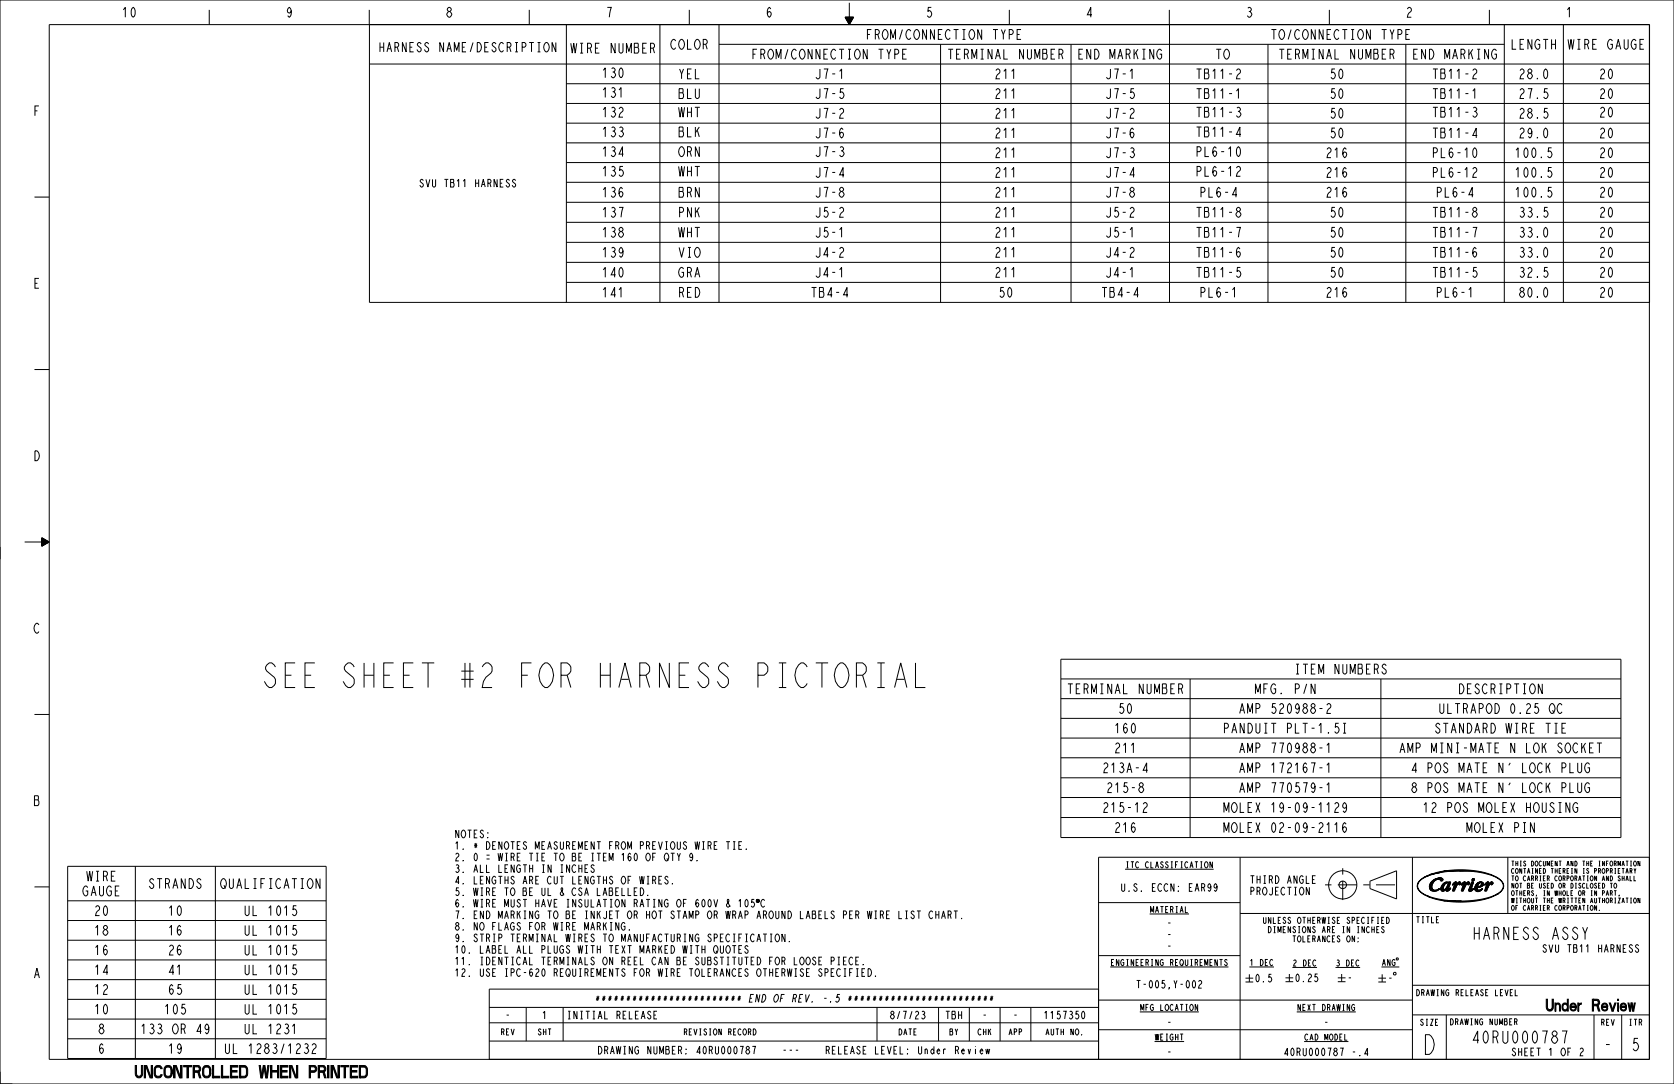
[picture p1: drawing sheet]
<svg xmlns="http://www.w3.org/2000/svg" width="864mm" height="559mm" viewBox="0 0 864 559" stroke-linecap="round" stroke-linejoin="round" font-family="sans-serif">
<path d="M684 456h37M693 448v17" fill="none" stroke="#000" stroke-width=".52" stroke-dasharray="3.3 3.3 9.8 3.3" stroke-linecap="butt"/>
<g fill="none" stroke="#000" stroke-width=".52">
<path d="M0 0h864v559h-864zM25 13h826v533h-826zM108 5v8M190 5v8M191 13h660v143h-660zM273 5v8M292 13v143M340 13v143M356 5v8M371 13v143M436 9h4l-2 4M436 9l2 4"/>
<path d="M436 9h4M436 9l2 3 2-3M436 9h4l-2 3-1-3M437 9h2l-1 3M437 9l1 2M437 10h2M438 10h1l-1 1M438 10v1M438 10h.1M438 1v12M439 10l-1 1-1-1M521 5v8"/>
<path d="M603 5v8M603 13v143M686 5v8M768 5v8M776 13v143M807 13v143M191 33h660M371 23h405M485 23v133M553 23v133M654 23v133M725 23v133"/>
<path d="M292 43h559M292 53h559M292 63h559M292 74h559M292 84h559M292 94h559M18 102h7M292 104h559M292 115h559M292 125h559M292 135h559M292 146h559"/>
<path d="M18 190h7M13 279h12M22 277l3 2-3 3zM22 277l3 2-3 2M22 278v3M22 278l3 1M22 278v3l3-2M22 278l2 1-2 2M22 278l2 1-2 1M22 279v1l2-1M22 279h1l-1 1M23 279v1v-1"/>
<path d="M23 279h.1M547 340h289v92h-289zM547 350h289M614 350v82M712 350v82M18 368h7M547 360h289M547 370h289M547 380h289M547 391h289M547 401h289M547 411h289"/>
<path d="M547 421h289M18 457h7M35 447h133v99h-133zM70 447v99M111 447v99M640 442v104M707 454l13-5v14l-13-5zM729 442v104M731 457l1 1zM732 458l1 2 5 3-4-2zM732 455l-1 2zM733 453l5-2-4 2-3 3z"/>
<path d="M735 452l3-1 5-1zM738 458h1zM738 451l5-2h6zM738 459h1zM738 455h1v3h-1zM738 459h2zM738 459h4h-2zM739 454h2l-2 1h-1zM739 454l3-1h2v1l-1-1h-2l-2 2v2v2h1l3-1-2 1h-2l-1-1v-2zM740 454l2-1zM740 453h2zM740 459l3-1-1 1z"/>
<path d="M740 453h4zM741 453h3zM742 453h2zM742 458h.1M742 453h1zM743 458h.1M743 449h17zM743 453l1 1zM743 458h2zM743 458h1zM743 459h2zM743 459h3h-2z"/>
<path d="M743 458l2-1zM744 459h1h-1zM745 456l1-1zM745 456l1-1-1 2-2 1zM745 456l1-1h2l-1 4 1-1-1 1h-1v-1l-1 1h-1l-1-1zM745 449l7-1 8 1zM745 455h1zM745 459l1-1zM745 455h1h1zM746 456l1-1-1 3-1 1v-1zM746 459h2h-1zM746 459h1z"/>
<path d="M747 457l1-1-1 3h-1v-1zM747 455h1l-1 1zM747 456l1-1-1 2zM747 459l1-1zM748 458h.1M749 456h1zM750 456h-1zM750 458l1-1-1 2h-1zM750 455h.1M750 455h1v2l2-2h1l-1 1h-1l-2 3h-1l1-4-1 1zM750 455h1zM750 455h1l-1 1z"/>
<path d="M750 456l1 1 1-2-1 2-1 1zM750 456h1v1zM751 455h.1M752 455h2zM752 455h1zM752 455h2l-1 1zM753 455h.1M753 456h.1M753 449a33 33 0 0 1 20 4 4 4 0 0 1 3 4 4 4 0 0 1-4 4 5 5 0 0 0 4-4 5 5 0 0 0-4-5 48 48 0 0 0-19-3zM754 456h1zM754 456h.1M754 456h1h-1z"/>
<path d="M754 458l2-1-1 2h-1zM754 455h1zM755 455h1v2l1-2h1v1h-1l-2 3h-1l1-4-1 1zM755 455h1zM755 455h1l-1 1zM755 456l1 1 1-2-1 2-2 1zM755 456h1v1zM756 455h2zM757 455h1zM757 455h1v1zM757 456h.1M758 459h2l-2 1z"/>
<path d="M758 459h1zM759 459l1-1zM759 455h1zM759 455h1l-2 3zM759 455h1l-1 4 1-1-2 2v-1zM759 455h.1M759 454l2-1-1 1zM760 453h1zM760 453h.1M760 458h.1M760 455l-1 4h-1zM761 458h1z"/>
<path d="M761 458l2-1zM761 458l1 1zM761 457h3zM761 459h1zM761 457l4-1-1 1zM761 457h1zM761 459h2zM761 457l1-1zM761 459h3zM761 459h3l-2 1zM761 456h2l-2 1zM761 456h2h-2z"/>
<path d="M762 456l1-1zM762 456l1-1-2 1zM762 456l2-1h1v2l-3 1 1 1 2-1-2 1-1 1-1-1v-2zM762 455h1zM762 455h2zM762 455h2l1 1h-1v-1zM763 455h1v1l-2 1zM763 455h1zM763 459l2-1zM764 456h1zM764 458h1zM765 458h.1"/>
<path d="M766 456h1zM766 456h1h-1zM766 458l2-1-1 2h-1zM766 455h1zM767 455h1v2l1-2h1v1h-1l-2 3h-1l1-4-1 1zM767 455h1zM767 455h1l-1 1zM767 456l1 1 1-2-1 2-2 1zM767 456h1v1zM768 455h2zM769 455h1zM769 455h1v1z"/>
<path d="M769 456h.1M778 442v29M851 442h-284v104M35 464h133M35 475h133M567 465h73M640 471h211M736 462l5 2zM741 463l6 1h-2zM745 464h6zM747 465l11-1a40 40 0 0 0 15-3 47 47 0 0 1-26 4zM747 465l7-1z"/>
<path d="M35 485h133M35 495h133M567 493h73M35 505h133M35 515h133M252 519h315M271 519v18M291 519v18M452 519v18M484 519v18M500 519v18M516 519v18"/>
<path d="M532 519v18M567 510h-315v36M567 516h162M729 508h122M35 525h133M35 535h133M252 537h315M252 527h315M567 531h162M729 523h122M746 523v23M822 523v23"/>
<path d="M837 523v23"/>
<circle cx="693" cy="456" r="7"/>
<circle cx="693" cy="456" r="1.9"/>
<circle cx="760" cy="454" r=".7"/>
</g>
<g fill="#000">
<path d="M731 457l1 1zM732 455l-1 2zM732 458l1 2 5 3-4-2zM733 453l5-2-4 2-3 3zM738 458h1zM738 459h1zM738 455h1v3h-1zM738 459h2zM738 459h4h-2zM739 454h2l-2 1h-1zM735 452l3-1 5-1zM740 454l2-1z"/>
<path d="M740 453h2zM740 459l3-1-1 1zM742 453h2zM742 453h1zM741 453h3zM740 453h4zM743 453l1 1zM743 458h1zM743 458h2zM743 458l2-1zM743 459h2zM743 459h3h-2z"/>
<path d="M744 459h1h-1zM745 459l1-1zM745 456l1-1-1 2-2 1zM745 456l1-1zM745 455h1zM745 455h1h1zM738 451l5-2h6zM746 459h1zM746 459h2h-1zM747 455h1l-1 1zM747 457l1-1-1 3h-1v-1zM747 459l1-1z"/>
<path d="M747 456l1-1-1 2zM749 456h1zM750 456h-1zM743 449h17zM750 458l1-1-1 2h-1zM750 456h1v1zM750 455h1zM750 455h1l-1 1zM750 456l1 1 1-2-1 2-1 1zM752 455h2zM752 455h2l-1 1zM752 455h1z"/>
<path d="M753 449a33 33 0 0 1 20 4 4 4 0 0 1 3 4 4 4 0 0 1-4 4 5 5 0 0 0 4-4 5 5 0 0 0-4-5 48 48 0 0 0-19-3zM745 449l7-1 8 1zM754 456h1zM754 456h1h-1zM754 455h1zM754 458l2-1-1 2h-1zM755 455h1zM755 456h1v1zM755 455h1l-1 1zM755 456l1 1 1-2-1 2-2 1zM756 455h2zM757 455h1v1z"/>
<path d="M757 455h1zM758 459h1zM758 459h2l-2 1zM760 455l-1 4h-1zM759 455h1zM759 455h1l-2 3zM759 459l1-1zM760 453h1zM759 454l2-1-1 1zM761 458h1zM761 458l2-1zM761 458l1 1z"/>
<path d="M761 459h1zM761 457h1zM761 457l1-1zM761 456h2l-2 1zM761 459h2zM761 456h2h-2zM762 456l1-1-2 1zM761 459h3zM762 456l1-1zM762 455h1zM761 457h3zM762 455h2z"/>
<path d="M763 455h1zM761 459h3l-2 1zM762 455h2l1 1h-1v-1zM763 459l2-1zM764 458h1zM761 457l4-1-1 1zM764 456h1zM766 456h1zM766 456h1h-1zM766 455h1zM766 458l2-1-1 2h-1zM767 455h1z"/>
<path d="M767 456h1v1zM767 455h1l-1 1zM767 456l1 1 1-2-1 2-2 1zM768 455h2zM769 455h1v1zM769 455h1zM736 462l5 2zM741 463l6 1h-2zM745 464h6zM747 465l7-1zM747 465l11-1a40 40 0 0 0 15-3 47 47 0 0 1-26 4z"/>
</g>
<!-- layer: 0 -->
<path d="M0 282v6M0 552v7h6" fill="none" stroke="#000" stroke-width=".52"/>
<!-- layer: NOTES3D -->
<g fill="none" stroke="#000" stroke-width=".52">
<path d="M472 342v12h5M385 438h.1M347 456h.1M360 444h.1M580 448h46M833 456v-1a1.2 1.2 0 0 1 1 2 1.2 1.2 0 0 1-1 1zM843 452v2h1M844 448l-1 1M846 444v2l-1-2v2M325 480h.1M334 462h.1M389 464h-1v1a1.3 1.3 0 0 1 1 1 1.3 1.3 0 0 1-1 2v-1"/>
<path d="M472 470h-1a1.6 1.6 0 0 0-1 1 1.6 1.6 0 0 0 2 1l-1 2-1-1M473 470h2M474 470v4M593 471h20M835 462h.1M846 463v2l-1-2v2M386 488l-1-1a1.6 1.6 0 0 0 0 2 1.6 1.6 0 0 0 1 1l-1 1-1-1M407 485h.1M441 495h1M443 493h-2v4h2M445 497h.1M448 499a2 2 0 0 1 2 2 2 2 0 0 1-2 2z"/>
<path d="M573 498h61M645 498h12M667 499h12M689 499h13M713 498h9M713 498l1-3 1 3M713 497h1M717 495v3l-1-3v3M720 495h-1a1.5 1.5 0 0 0-1 1 1.5 1.5 0 0 0 2 2v-2h-1M721 494v1h-1zM452 503h.1M643 504h4"/>
<path d="M643 506h4M645 502v4M663 504h4M663 506h4M665 502v4M690 504h4M690 506h4M692 502v4M711 504h4M711 506h4M713 502v4M719 501l1 1v1l-1-1z"/>
<path d="M588 522h30M596 537h15M669 522h30M673 537h23"/>
</g>
<text font-size="16.5" x="134" y="354">SEE SHEET #2 FOR HARNESS PICTORIAL</text>
<text font-size="13.2" x="733" y="544">D</text>
<g font-size="8.3">
<text x="760" y="484">HARNESS ASSY</text>
<text x="759" y="538">40RU000787</text>
<text x="827" y="542">-</text>
<text x="841" y="542">5</text>
<text x="70" y="556">UNCONTROLLED WHEN PRINTED</text>
</g>
<text font-size="7.9" x="787" y="521">Under Review</text>
<g font-size="6.6">
<text x="63" y="9">10</text>
<text x="147" y="9">9</text>
<text x="230" y="9">8</text>
<text x="312" y="9">7</text>
<text x="395" y="9">6</text>
<text x="477" y="9">5</text>
<text x="560" y="9">4</text>
<text x="643" y="9">3</text>
<text x="725" y="9">2</text>
<text x="808" y="9">1</text>
<text x="448" y="20">FROM/CONNECTION TYPE</text>
<text x="656" y="20">TO/CONNECTION TYPE</text>
<text x="295" y="27">WIRE NUMBER</text>
<text x="346" y="25">COLOR</text>
<text x="779" y="25">LENGTH</text>
<text x="809" y="25">WIRE GAUGE</text>
<text x="388" y="30">FROM/CONNECTION TYPE</text>
<text x="489" y="30">TERMINAL NUMBER</text>
<text x="556" y="30">END MARKING</text>
<text x="627" y="30">TO</text>
<text x="660" y="30">TERMINAL NUMBER</text>
<text x="729" y="30">END MARKING</text>
<text x="310" y="40">130</text>
<text x="350" y="41">YEL</text>
<text x="420" y="41">J7-1</text>
<text x="513" y="41">211</text>
<text x="570" y="41">J7-1</text>
<text x="617" y="41">TB11-2</text>
<text x="686" y="41">50</text>
<text x="739" y="41">TB11-2</text>
<text x="783" y="41">28.0</text>
<text x="825" y="41">20</text>
<text x="310" y="50">131</text>
<text x="350" y="51">BLU</text>
<text x="420" y="51">J7-5</text>
<text x="513" y="51">211</text>
<text x="570" y="51">J7-5</text>
<text x="617" y="51">TB11-1</text>
<text x="686" y="51">50</text>
<text x="739" y="51">TB11-1</text>
<text x="783" y="51">27.5</text>
<text x="825" y="51">20</text>
<text x="17" y="60">F</text>
<text x="310" y="60">132</text>
<text x="350" y="60">WHT</text>
<text x="420" y="61">J7-2</text>
<text x="513" y="61">211</text>
<text x="570" y="61">J7-2</text>
<text x="617" y="60">TB11-3</text>
<text x="686" y="61">50</text>
<text x="739" y="60">TB11-3</text>
<text x="783" y="61">28.5</text>
<text x="825" y="60">20</text>
<text x="310" y="71">133</text>
<text x="350" y="71">BLK</text>
<text x="420" y="71">J7-6</text>
<text x="513" y="71">211</text>
<text x="570" y="71">J7-6</text>
<text x="617" y="71">TB11-4</text>
<text x="686" y="71">50</text>
<text x="739" y="71">TB11-4</text>
<text x="783" y="71">29.0</text>
<text x="825" y="71">20</text>
<text x="310" y="81">134</text>
<text x="350" y="81">ORN</text>
<text x="420" y="81">J7-3</text>
<text x="513" y="81">211</text>
<text x="570" y="81">J7-3</text>
<text x="617" y="81">PL6-10</text>
<text x="684" y="81">216</text>
<text x="739" y="81">PL6-10</text>
<text x="781" y="81">100.5</text>
<text x="825" y="81">20</text>
<text x="310" y="91">135</text>
<text x="350" y="91">WHT</text>
<text x="420" y="91">J7-4</text>
<text x="513" y="91">211</text>
<text x="570" y="91">J7-4</text>
<text x="617" y="91">PL6-12</text>
<text x="684" y="91">216</text>
<text x="739" y="91">PL6-12</text>
<text x="781" y="91">100.5</text>
<text x="825" y="91">20</text>
<text x="310" y="102">136</text>
<text x="350" y="102">BRN</text>
<text x="420" y="102">J7-8</text>
<text x="513" y="102">211</text>
<text x="570" y="102">J7-8</text>
<text x="619" y="102">PL6-4</text>
<text x="684" y="102">216</text>
<text x="741" y="102">PL6-4</text>
<text x="781" y="102">100.5</text>
<text x="825" y="102">20</text>
<text x="310" y="112">137</text>
<text x="350" y="112">PNK</text>
<text x="420" y="112">J5-2</text>
<text x="513" y="112">211</text>
<text x="570" y="112">J5-2</text>
<text x="617" y="112">TB11-8</text>
<text x="686" y="112">50</text>
<text x="739" y="112">TB11-8</text>
<text x="783" y="112">33.5</text>
<text x="825" y="112">20</text>
<text x="310" y="122">138</text>
<text x="350" y="122">WHT</text>
<text x="420" y="122">J5-1</text>
<text x="513" y="122">211</text>
<text x="570" y="122">J5-1</text>
<text x="617" y="122">TB11-7</text>
<text x="686" y="122">50</text>
<text x="739" y="122">TB11-7</text>
<text x="783" y="122">33.0</text>
<text x="825" y="122">20</text>
<text x="310" y="133">139</text>
<text x="350" y="133">VIO</text>
<text x="420" y="133">J4-2</text>
<text x="513" y="133">211</text>
<text x="570" y="133">J4-2</text>
<text x="617" y="133">TB11-6</text>
<text x="686" y="133">50</text>
<text x="739" y="133">TB11-6</text>
<text x="783" y="133">33.0</text>
<text x="825" y="133">20</text>
<text x="310" y="143">140</text>
<text x="350" y="143">GRA</text>
<text x="420" y="143">J4-1</text>
<text x="513" y="143">211</text>
<text x="570" y="143">J4-1</text>
<text x="617" y="143">TB11-5</text>
<text x="686" y="143">50</text>
<text x="739" y="143">TB11-5</text>
<text x="783" y="143">32.5</text>
<text x="825" y="143">20</text>
<text x="17" y="149">E</text>
<text x="310" y="153">141</text>
<text x="350" y="153">RED</text>
<text x="418" y="153">TB4-4</text>
<text x="515" y="153">50</text>
<text x="568" y="153">TB4-4</text>
<text x="619" y="153">PL6-1</text>
<text x="684" y="153">216</text>
<text x="741" y="153">PL6-1</text>
<text x="783" y="153">80.0</text>
<text x="825" y="153">20</text>
<text x="17" y="237">D</text>
<text x="17" y="326">C</text>
<text x="668" y="347">ITEM NUMBERS</text>
<text x="551" y="358">TERMINAL NUMBER</text>
<text x="647" y="358">MFG. P/N</text>
<text x="753" y="358">DESCRIPTION</text>
<text x="577" y="368">50</text>
<text x="639" y="368">AMP 520988-2</text>
<text x="743" y="368">ULTRAPOD 0.25 QC</text>
<text x="575" y="378">160</text>
<text x="631" y="378">PANDUIT PLT-1.5I</text>
<text x="741" y="378">STANDARD WIRE TIE</text>
<text x="575" y="388">211</text>
<text x="639" y="388">AMP 770988-1</text>
<text x="723" y="388">AMP MINI-MATE N LOK SOCKET</text>
<text x="569" y="398">213A-4</text>
<text x="639" y="398">AMP 172167-1</text>
<text x="729" y="398">4 POS MATE N' LOCK PLUG</text>
<text x="571" y="409">215-8</text>
<text x="639" y="409">AMP 770579-1</text>
<text x="729" y="409">8 POS MATE N' LOCK PLUG</text>
<text x="17" y="415">B</text>
<text x="569" y="419">215-12</text>
<text x="631" y="419">MOLEX 19-09-1129</text>
<text x="735" y="419">12 POS MOLEX HOUSING</text>
<text x="575" y="429">216</text>
<text x="631" y="429">MOLEX 02-09-2116</text>
<text x="756" y="429">MOLEX PIN</text>
<text x="44" y="454">WIRE</text>
<text x="42" y="462">GAUGE</text>
<text x="77" y="458">STRANDS</text>
<text x="114" y="458">QUALIFICATION</text>
<text x="48" y="472">20</text>
<text x="87" y="472">10</text>
<text x="126" y="472">UL 1015</text>
<text x="48" y="482">18</text>
<text x="87" y="482">16</text>
<text x="126" y="482">UL 1015</text>
<text x="48" y="492">16</text>
<text x="87" y="492">26</text>
<text x="126" y="492">UL 1015</text>
<text x="48" y="502">14</text>
<text x="87" y="502">41</text>
<text x="126" y="502">UL 1015</text>
<text x="17" y="504">A</text>
<text x="48" y="513">12</text>
<text x="87" y="513">65</text>
<text x="126" y="513">UL 1015</text>
<text x="48" y="523">10</text>
<text x="85" y="523">105</text>
<text x="126" y="523">UL 1015</text>
<text x="50" y="533">8</text>
<text x="73" y="533">133 OR 49</text>
<text x="126" y="533">UL 1231</text>
<text x="50" y="543">6</text>
<text x="87" y="543">19</text>
<text x="116" y="543">UL 1283/1232</text>
</g>
<text font-size="6.3" x="196" y="27">HARNESS NAME/DESCRIPTION</text>
<text font-size="5.5" x="390" y="468">°C</text>
<g font-size="5.2">
<text x="217" y="96">SVU TB11 HARNESS</text>
<text x="234" y="432">NOTES:</text>
<text x="234" y="438">1. * DENOTES MEASUREMENT FROM PREVIOUS WIRE TIE.</text>
<text x="234" y="444">2. 0 = WIRE TIE TO BE ITEM 160 OF QTY 9.</text>
<text x="234" y="450">3. ALL LENGTH IN INCHES</text>
<text x="234" y="456">4. LENGTHS ARE CUT LENGTHS OF WIRES.</text>
<text x="644" y="455">THIRD ANGLE</text>
<text x="234" y="462">5. WIRE TO BE UL &amp; CSA LABELLED.</text>
<text x="578" y="459">U.S. ECCN:</text>
<text x="613" y="459">EAR99</text>
<text x="644" y="461">PROJECTION</text>
<text x="234" y="468">6. WIRE MUST HAVE INSULATION RATING OF 600V &amp; 105</text>
<text x="234" y="474">7. END MARKING TO BE INKJET OR HOT STAMP OR WRAP AROUND LABELS PER WIRE LIST</text>
<text x="479" y="474">CHART.</text>
<text x="234" y="480">8. NO FLAGS FOR WIRE MARKING.</text>
<text x="602" y="478">-</text>
<text x="234" y="485">9. STRIP TERMINAL WIRES TO MANUFACTURING SPECIFICATION.</text>
<text x="602" y="484">-</text>
<text x="234" y="491">10. LABEL ALL PLUGS WITH TEXT MARKED WITH QUOTES</text>
<text x="602" y="490">-</text>
<text x="797" y="491">SVU TB11 HARNESS</text>
<text x="234" y="497">11. IDENTICAL TERMINALS ON REEL CAN BE SUBSTITUTED FOR LOOSE PIECE.</text>
<text x="234" y="503">12. USE IPC-620 REQUIREMENTS FOR WIRE TOLERANCES OTHERWISE SPECIFIED.</text>
<text x="586" y="509">T-005,Y-002</text>
<text x="647" y="506">0.5</text>
<text x="668" y="506">0.25</text>
<text x="695" y="506">-</text>
<text x="716" y="506">-</text>
<text x="308" y="517">************************ END OF REV.</text>
<text x="424" y="517">-.5</text>
<text x="437" y="517">************************</text>
<text x="260" y="525">-</text>
<text x="279" y="525">1</text>
<text x="292" y="525">INITIAL RELEASE</text>
<text x="459" y="525">8/7/23</text>
<text x="487" y="525">TBH</text>
<text x="506" y="525">-</text>
<text x="522" y="525">-</text>
<text x="538" y="525">1157350</text>
<text x="602" y="529">-</text>
<text x="683" y="529">-</text>
<text x="309" y="543">DRAWING NUMBER:</text>
<text x="359" y="543">40RU000787</text>
<text x="403" y="543">---</text>
<text x="426" y="543">RELEASE LEVEL:</text>
<text x="474" y="543">Under Review</text>
<text x="602" y="544">-</text>
<text x="662" y="544">40RU000787</text>
<text x="697" y="544">-.4</text>
<text x="780" y="544">SHEET 1 OF 2</text>
</g>
<g font-size="4.1">
<text x="581" y="447">ITC CLASSIFICATION</text>
<text x="593" y="470">MATERIAL</text>
<text x="652" y="476">UNLESS OTHERWISE SPECIFIED</text>
<text x="730" y="476">TITLE</text>
<text x="654" y="481">DIMENSIONS ARE IN INCHES</text>
<text x="667" y="486">TOLERANCES ON:</text>
<text x="574" y="498">ENGINEERING REQUIREMENTS</text>
<text x="645" y="498">1 DEC</text>
<text x="667" y="498">2 DEC</text>
<text x="689" y="498">3 DEC</text>
<text x="730" y="513">DRAWING RELEASE LEVEL</text>
<text x="588" y="521">MFG LOCATION</text>
<text x="669" y="521">NEXT DRAWING</text>
<text x="258" y="534">REV</text>
<text x="277" y="534">SHT</text>
<text x="353" y="534">REVISION RECORD</text>
<text x="463" y="534">DATE</text>
<text x="490" y="534">BY</text>
<text x="504" y="534">CHK</text>
<text x="520" y="534">APP</text>
<text x="539" y="534">AUTH NO.</text>
<text x="732" y="529">SIZE</text>
<text x="748" y="528">DRAWING NUMBER</text>
<text x="826" y="529">REV</text>
<text x="840" y="529">ITR</text>
<text x="596" y="536">WEIGHT</text>
<text x="673" y="536">CAD MODEL</text>
</g>
<g font-size="3.3">
<text x="779" y="446">THIS DOCUMENT AND THE INFORMATION</text>
<text x="779" y="450">CONTAINED THEREIN IS PROPRIETARY</text>
<text x="779" y="454">TO CARRIER CORPORATION AND SHALL</text>
<text x="779" y="458">NOT BE USED OR DISCLOSED TO</text>
<text x="779" y="462">OTHERS, IN WHOLE OR IN PART,</text>
<text x="779" y="465">WITHOUT THE WRITTEN AUTHORIZATION</text>
<text x="779" y="469">OF CARRIER CORPORATION.</text>
</g>
</svg>
